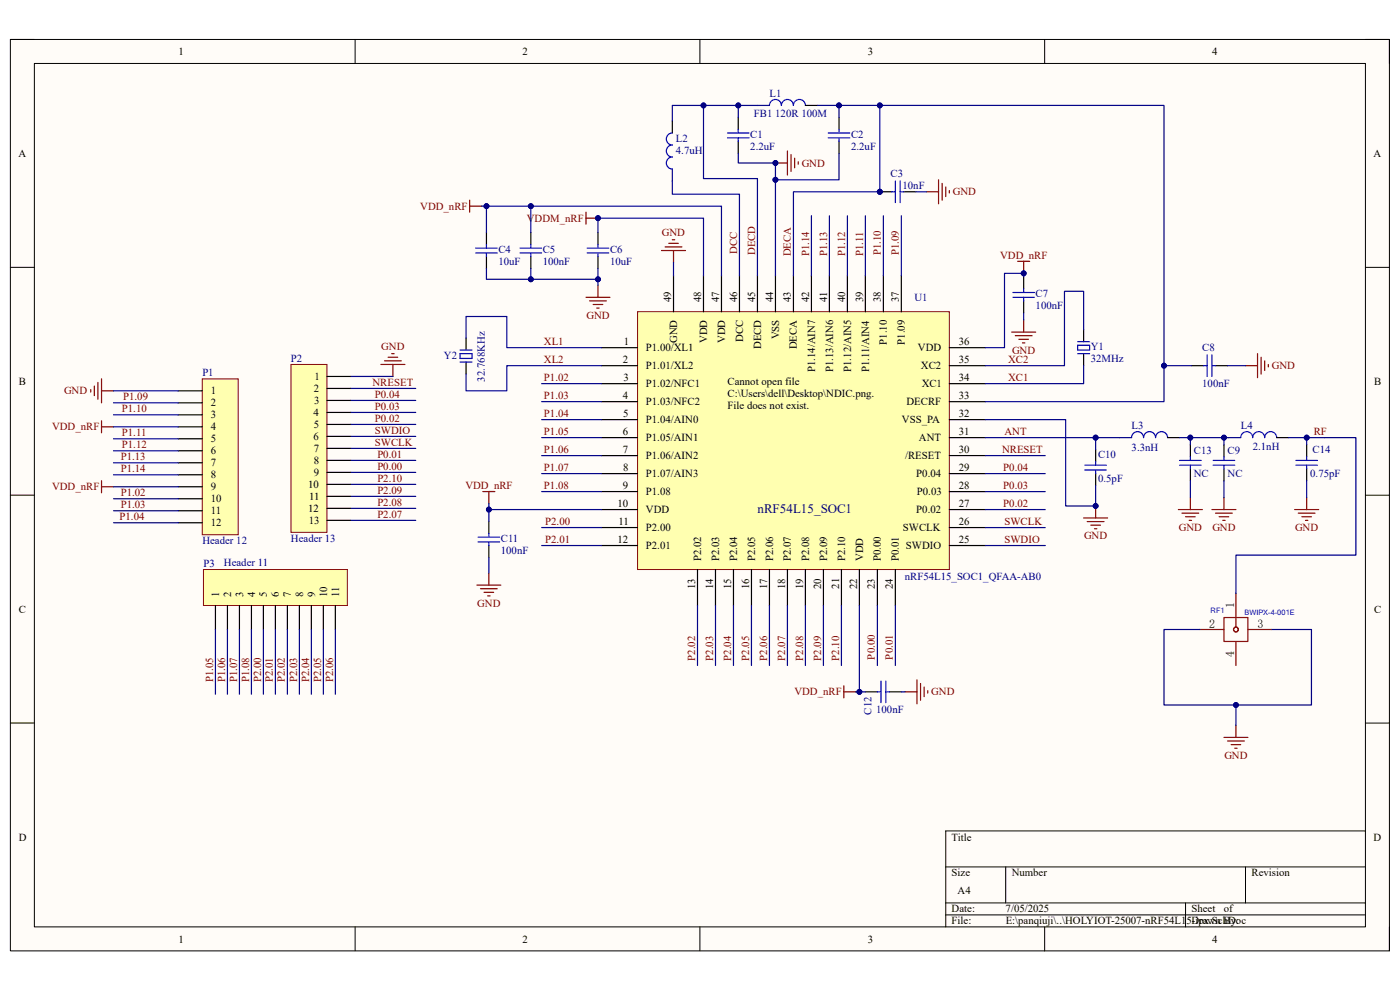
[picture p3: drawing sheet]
<svg xmlns="http://www.w3.org/2000/svg" width="297mm" height="210mm" viewBox="0 0 297 210" stroke-linecap="round" stroke-linejoin="round" font-family="sans-serif">
<path d="M2.2 8.4h292.6v193.3h-292.6z" fill-rule="evenodd" fill="#fffcf8"/>
<path d="M2.2 8.4h292.6v193.3h-292.6z" fill="none" stroke="#000" stroke-width=".21"/>
<path d="M7.3 13.5h282.4v183.1h-282.4z" fill-rule="evenodd" fill="#fffcf8"/>
<g fill="none" stroke="#000" stroke-width=".21">
<path d="M2.2 8.4h5.1M7.3 13.5h282.4v183.1h-282.4zM75.3 8.4v5.1M148.5 8.4v5.1M221.6 8.4v5.1M289.7 8.4h5.1v5.1M2.2 56.7h5.1M289.7 56.7h5.1M2.2 105h5.1M289.7 105.1h5.1M2.2 153.4h5.1M289.7 153.4h5.1"/>
<path d="M289.7 176.3h-89.1v20.3M75.3 196.6v5.1M148.5 196.6v5.1M200.6 183.9h89.1M200.6 191.5h89.1M200.6 194.1h89.1M213.4 183.9v7.6M221.6 196.6v5.1M251.5 191.5v5.1M264.2 183.9v7.6M294.8 196.6v5.1"/>
</g>
<g fill="none" stroke="#000" stroke-width=".25">
<path d="M142.6 25.7v2.5M156.6 24.9v2.6M156.6 30v2.5M170.9 22.4h2.5M178 24.9v2.6M178 30v2.5M103.2 49.3v2.6M103.2 54.4v2.6M112.6 49.3v2.6M112.6 54.4v2.6M126.9 49.3v2.6M126.9 54.4v2.6"/>
<path d="M217.2 58.7v2.6M98.9 71.7v2.6M98.9 76.8v2.5M217.2 63.8v2.6M229.9 69.9v2.6M229.9 75v2.6M252.8 77.6h2.5M257.9 77.6h2.5M232.4 95.4v2.5M247.7 92.8h2.5M259.7 94.4v2.5M259.7 99.5v2.5"/>
<path d="M270.8 92.8h2.6M103.7 110.6v2.6M103.7 115.7v2.6M232.4 100.5v2.5M183.6 146.8h2.5M188.7 146.8h2.5"/>
</g>
<g fill="none" stroke="#00f" stroke-width=".25">
<path d="M142.6 28.2a1.27 1.27 0 0 0-1.2 1.3 1.27 1.27 0 0 0 1.2 1.3 1.27 1.27 0 0 0-1.2 1.2 1.27 1.27 0 0 0 1.2 1.3 1.27 1.27 0 0 0-1.2 1.3 1.27 1.27 0 0 0 1.2 1.3M154.3 29.2h4.6M154.3 28.2h4.6M156.6 27.5v.7M156.6 29.2v.8M163.2 22.4a1.27 1.27 0 0 1 1.3-1.3 1.27 1.27 0 0 1 1.3 1.3 1.27 1.27 0 0 1 1.2-1.3 1.27 1.27 0 0 1 1.3 1.3 1.28 1.28 0 0 1 1.3-1.3 1.28 1.28 0 0 1 1.3 1.3M175.7 29.2h4.6M175.7 28.2h4.6M178 27.5v.7M178 29.2v.8M100.9 53.7h4.6M100.9 52.6h4.6"/>
<path d="M103.2 51.9v.7M103.2 53.7v.7M110.3 53.7h4.6M110.3 52.6h4.6M112.6 51.9v.7M112.6 53.7v.7M124.6 53.7h4.5M124.6 52.6h4.5M126.9 51.9v.7M126.9 53.7v.7M97.6 75h2.5v1h-2.5zM97.6 74.3h2.5"/>
<path d="M97.6 76.8h2.5M214.9 63.1h4.6M214.9 62.1h4.6M217.2 61.3v.8M217.2 63.1v.7M228.6 75h2.6M228.6 72.5h2.6M228.6 73.2h2.6v1.1h-2.6zM255.3 77.6h.8M256.1 75.3v4.6M257.1 77.6h.8M257.1 75.3v4.6"/>
<path d="M230.1 99.7h4.6M230.1 98.7h4.6M232.4 97.9v.8M232.4 99.7v.8M240.1 92.8a1.27 1.27 0 0 1 1.2-1.2 1.27 1.27 0 0 1 1.3 1.2 1.28 1.28 0 0 1 1.3-1.2 1.28 1.28 0 0 1 1.3 1.2 1.28 1.28 0 0 1 1.2-1.2 1.28 1.28 0 0 1 1.3 1.2M257.4 98.7h4.5M257.4 97.7h4.5M259.7 96.9v.8M259.7 98.7v.8M263.2 92.8a1.27 1.27 0 0 1 1.3-1.2 1.27 1.27 0 0 1 1.3 1.2 1.27 1.27 0 0 1 1.2-1.2 1.27 1.27 0 0 1 1.3 1.2 1.28 1.28 0 0 1 1.3-1.2 1.28 1.28 0 0 1 1.2 1.2M101.4 115h4.6M101.4 114h4.6"/>
<path d="M103.7 113.2v.8M103.7 115v.7M186.1 146.8h.8M186.9 144.5v4.6M187.9 146.8h.8M187.9 144.5v4.6"/>
</g>
<path d="M142.6 35.9v2.5M160.7 22.4h2.5M237.5 92.8h2.6M260.7 92.8h2.5" fill="none" stroke="#11037f" stroke-width=".25"/>
<g fill="none" stroke="#800000" stroke-width=".25">
<path d="M99.6 42.5v2.5M99.6 43.7h2.6M124.3 45v2.6M124.3 46.3h2.6M140.3 53.1h5.1M141.1 52.4h3.6M141.9 51.6h2M142.6 50.9h.5M142.9 53.1v2.6M124.3 63.1h5.1M125.1 63.8h3.5M125.8 64.6h2.1"/>
<path d="M126.6 65.4h.5M126.9 60.5v2.6"/>
</g>
<circle cx="126.9" cy="46.3" r=".51" fill="#000080"/>
<circle cx="126.9" cy="46.3" r=".51" fill="none" stroke="#000080" stroke-width=".21"/>
<path d="M164.5 34.6h2.6M167.1 32v5.1M167.8 32.8v3.6M168.6 33.6v2M169.3 34.3v.5" fill="none" stroke="#800000" stroke-width=".25"/>
<circle cx="164.5" cy="34.6" r=".51" fill="#000080"/>
<circle cx="164.5" cy="34.6" r=".51" fill="none" stroke="#000080" stroke-width=".21"/>
<g fill="none" stroke="#800000" stroke-width=".25">
<path d="M215.9 55.4h2.6M217.2 55.4v2.6M214.6 70.5h5.1M215.4 71.2h3.6M216.2 72h2M216.9 72.7h.5M217.2 67.9v2.6M102.4 104.3h2.6M103.7 104.3v2.5M101.2 124.1h5.1M101.9 124.9h3.6M102.7 125.7h2"/>
<path d="M103.5 126.4h.5M103.7 121.6v2.5M179 146.8h2.6M179 145.5v2.5M192 146.8h2.5M194.5 144.2v5.1M195.3 145v3.5M196.1 145.8v2M196.8 146.5v.5"/>
</g>
<circle cx="217.2" cy="58" r=".51" fill="#000080"/>
<circle cx="217.2" cy="58" r=".51" fill="none" stroke="#000080" stroke-width=".21"/>
<path d="M264.2 77.6h2.6M266.8 75v5.1M267.5 75.8v3.6M268.3 76.6v2M269.1 77.3v.5M257.1 108.1h5.1M257.9 108.9h3.5M258.6 109.6h2.1M259.4 110.4h.5M259.7 105.6v2.5" fill="none" stroke="#800000" stroke-width=".25"/>
<circle cx="186.7" cy="40.7" r=".51" fill="#000080"/>
<circle cx="186.7" cy="40.7" r=".51" fill="none" stroke="#000080" stroke-width=".21"/>
<path d="M186.6 40.7h2.6" fill="none" stroke="#000" stroke-width=".25"/>
<circle cx="186.7" cy="40.7" r=".51" fill="#000080"/>
<circle cx="186.7" cy="40.7" r=".51" fill="none" stroke="#000080" stroke-width=".21"/>
<path d="M191.7 40.7h2.6" fill="none" stroke="#000" stroke-width=".25"/>
<path d="M189.9 38.4v4.6M191 38.4v4.6M189.2 40.7h.7M191 40.7h.7" fill="none" stroke="#00f" stroke-width=".25"/>
<path d="M199.1 38.1v5.1M199.9 38.9v3.6M200.6 39.7v2M196.6 40.7h2.5M201.4 40.4v.5" fill="none" stroke="#800000" stroke-width=".25"/>
<path d="M135.3 66.1h66.1v54.7h-66.1z" fill-rule="evenodd" fill="#ffffb0"/>
<path d="M135.3 66.1h66.1v54.7h-66.1z" fill="none" stroke="#800000" stroke-width=".21"/>
<g fill="none" stroke="#000" stroke-width=".25">
<path d="M142.9 58.5v7.6M149.2 58.5v7.6M153.1 58.5v7.6M156.9 58.5v7.6M160.7 58.5v7.6M164.5 58.5v7.6M168.3 58.5v7.6M172.1 58.5v7.6M176 58.5v7.6M179.8 58.5v7.6M183.6 58.5v7.6M187.4 58.5v7.6"/>
<path d="M191.2 58.5v7.6M127.6 73.8h7.7M127.6 77.6h7.7M201.4 73.8h7.6M201.4 77.6h7.6M127.6 81.4h7.7M127.6 85.2h7.7M127.6 89h7.7M127.6 92.8h7.7M127.6 96.7h7.7M201.4 81.4h7.6M201.4 89h7.6"/>
<path d="M201.4 92.8h7.6M201.4 96.6h7.6M201.4 85.2h7.6M127.6 100.5h7.7M127.6 104.3h7.7M127.6 108.1h7.7M127.6 111.9h7.7M127.6 115.7h7.7M201.4 100.5h7.6M201.4 104.3h7.6M201.4 108.1h7.6M201.4 111.9h7.6"/>
<path d="M201.4 115.7h7.6M148 120.8v7.6M151.8 120.8v7.6M155.6 120.8v7.6M159.4 120.8v7.6M163.2 120.8v7.6M167.1 120.8v7.6M170.9 120.8v7.6M174.7 120.8v7.6M178.5 120.8v7.6M182.3 120.8v7.6M186.1 120.8v7.6"/>
<path d="M189.9 120.8v7.6"/>
</g>
<path d="M43.2 120.8h30.5v7.6h-30.5z" fill-rule="evenodd" fill="#ffffb0"/>
<path d="M43.2 120.8h30.5v7.6h-30.5z" fill="none" stroke="#800000" stroke-width=".21"/>
<path d="M45.7 128.4v5.1M48.2 128.4v5.1M50.8 128.4v5.1M53.3 128.4v5.1M55.9 128.4v5.1M58.4 128.4v5.1M61 128.4v5.1M63.5 128.4v5.1M66.1 128.4v5.1M68.6 128.4v5.1M71.1 128.4v5.1" fill="none" stroke="#000" stroke-width=".25"/>
<path d="M42.9 80.4h7.6v33h-7.6z" fill-rule="evenodd" fill="#ffffb0"/>
<path d="M42.9 80.4h7.6v33h-7.6z" fill="none" stroke="#800000" stroke-width=".21"/>
<g fill="none" stroke="#000" stroke-width=".25">
<path d="M37.8 82.9h5.1M37.8 85.5h5.1M37.8 88h5.1M37.8 90.5h5.1M37.8 93.1h5.1M37.8 95.6h5.1M37.8 98.2h5.1M252.5 94.4v2.5M252.5 99.5v2.5M277.2 94.4v2.5M277.2 99.5v2.5M37.8 100.7h5.1"/>
<path d="M37.8 103.3h5.1M37.8 105.8h5.1M37.8 108.4h5.1M37.8 110.9h5.1"/>
</g>
<path d="M250.2 98.7h4.6M250.2 97.7h4.6M252.5 96.9v.8M252.5 98.7v.8M274.9 98.7h4.6M274.9 97.7h4.6M277.2 96.9v.8M277.2 98.7v.8" fill="none" stroke="#00f" stroke-width=".25"/>
<g fill="none" stroke="#800000" stroke-width=".25">
<path d="M229.9 109.9h5.1M230.7 110.6h3.5M231.4 111.4h2.1M232.2 112.2h.5M232.4 107.3v2.6M250 108.1h5.1M250.8 108.9h3.5M251.5 109.6h2.1M252.3 110.4h.5M252.5 105.6v2.5M274.7 108.1h5.1M275.4 108.9h3.6"/>
<path d="M276.2 109.6h2M277 110.4h.5M277.2 105.6v2.5"/>
</g>
<circle cx="232.4" cy="107.3" r=".51" fill="#000080"/>
<circle cx="232.4" cy="107.3" r=".51" fill="none" stroke="#000080" stroke-width=".21"/>
<g fill="none" stroke="#800000" stroke-width=".25">
<path d="M80.8 77.3h5.1M81.6 76.6h3.5M82.3 75.8h2.1M83.1 75h.5M83.4 77.3v2.6M19.2 82.7v.5M20 81.9v2M20.8 81.1v3.6M21.5 80.4v5.1M21.5 89.3v2.5M21.5 82.9h2.6M21.5 90.5h2.6"/>
<path d="M21.5 102v2.5M21.5 103.3h2.6"/>
</g>
<path d="M61.7 77.3h7.7v35.6h-7.7z" fill-rule="evenodd" fill="#ffffb0"/>
<path d="M61.7 77.3h7.7v35.6h-7.7z" fill="none" stroke="#800000" stroke-width=".21"/>
<g fill="none" stroke="#000" stroke-width=".25">
<path d="M69.4 79.9h5.1M69.4 82.4h5.1M69.4 84.9h5.1M69.4 87.5h5.1M69.4 90h5.1M69.4 92.6h5.1M69.4 95.1h5.1M69.4 97.7h5.1M69.4 100.2h5.1M69.4 102.8h5.1M69.4 105.3h5.1M69.4 107.8h5.1"/>
<path d="M69.4 110.4h5.1"/>
</g>
<path d="M126.9 49.3v-3h22.3v12.2M98.9 71.7v-4.6h8.6v6.7h20.1M127.6 77.6h-20.1v5.3h-8.6v-3.6" fill="none" stroke="#040488" stroke-width=".25"/>
<circle cx="126.9" cy="46.3" r=".51" fill="#000080"/>
<circle cx="126.9" cy="46.3" r=".51" fill="none" stroke="#000080" stroke-width=".21"/>
<path d="M126.9 57v3.5" fill="none" stroke="#040488" stroke-width=".25"/>
<circle cx="126.9" cy="59.2" r=".51" fill="#000080"/>
<circle cx="126.9" cy="59.2" r=".51" fill="none" stroke="#000080" stroke-width=".21"/>
<path d="M103.2 57v2.3h23.7M142.9 55.7v2.8" fill="none" stroke="#040488" stroke-width=".25"/>
<circle cx="112.6" cy="59.2" r=".51" fill="#000080"/>
<circle cx="112.6" cy="59.2" r=".51" fill="none" stroke="#000080" stroke-width=".21"/>
<circle cx="126.9" cy="59.2" r=".51" fill="#000080"/>
<circle cx="126.9" cy="59.2" r=".51" fill="none" stroke="#000080" stroke-width=".21"/>
<path d="M112.6 57v2.3" fill="none" stroke="#040488" stroke-width=".25"/>
<circle cx="112.6" cy="59.2" r=".51" fill="#000080"/>
<circle cx="112.6" cy="59.2" r=".51" fill="none" stroke="#000080" stroke-width=".21"/>
<path d="M112.6 43.7v5.6" fill="none" stroke="#040488" stroke-width=".25"/>
<circle cx="112.6" cy="43.7" r=".51" fill="#000080"/>
<circle cx="112.6" cy="43.7" r=".51" fill="none" stroke="#000080" stroke-width=".21"/>
<path d="M102.2 43.7h50.9v14.8" fill="none" stroke="#040488" stroke-width=".25"/>
<circle cx="103.2" cy="43.7" r=".51" fill="#000080"/>
<circle cx="103.2" cy="43.7" r=".51" fill="none" stroke="#000080" stroke-width=".21"/>
<circle cx="112.6" cy="43.7" r=".51" fill="#000080"/>
<circle cx="112.6" cy="43.7" r=".51" fill="none" stroke="#000080" stroke-width=".21"/>
<path d="M103.2 43.7v5.6" fill="none" stroke="#040488" stroke-width=".25"/>
<circle cx="103.2" cy="43.7" r=".51" fill="#000080"/>
<circle cx="103.2" cy="43.7" r=".51" fill="none" stroke="#000080" stroke-width=".21"/>
<path d="M142.6 38.4v2.8h14.3v17.3M142.6 25.7v-3.3h6.6v15.5h11.5v20.6" fill="none" stroke="#040488" stroke-width=".25"/>
<circle cx="149.2" cy="22.4" r=".51" fill="#000080"/>
<circle cx="149.2" cy="22.4" r=".51" fill="none" stroke="#000080" stroke-width=".21"/>
<path d="M149.2 22.4h11.5" fill="none" stroke="#040488" stroke-width=".25"/>
<circle cx="149.2" cy="22.4" r=".51" fill="#000080"/>
<circle cx="149.2" cy="22.4" r=".51" fill="none" stroke="#000080" stroke-width=".21"/>
<circle cx="156.6" cy="22.4" r=".51" fill="#000080"/>
<circle cx="156.6" cy="22.4" r=".51" fill="none" stroke="#000080" stroke-width=".21"/>
<path d="M156.6 22.4v2.5" fill="none" stroke="#040488" stroke-width=".25"/>
<circle cx="156.6" cy="22.4" r=".51" fill="#000080"/>
<circle cx="156.6" cy="22.4" r=".51" fill="none" stroke="#000080" stroke-width=".21"/>
<path d="M173.4 22.4h73.5v62.8h-37.9" fill="none" stroke="#040488" stroke-width=".25"/>
<circle cx="178" cy="22.4" r=".51" fill="#000080"/>
<circle cx="178" cy="22.4" r=".51" fill="none" stroke="#000080" stroke-width=".21"/>
<circle cx="186.7" cy="22.4" r=".51" fill="#000080"/>
<circle cx="186.7" cy="22.4" r=".51" fill="none" stroke="#000080" stroke-width=".21"/>
<circle cx="246.9" cy="77.6" r=".51" fill="#000080"/>
<circle cx="246.9" cy="77.6" r=".51" fill="none" stroke="#000080" stroke-width=".21"/>
<path d="M156.6 32.5v2.1h7.9v23.9" fill="none" stroke="#040488" stroke-width=".25"/>
<circle cx="164.5" cy="38.1" r=".51" fill="#000080"/>
<circle cx="164.5" cy="38.1" r=".51" fill="none" stroke="#000080" stroke-width=".21"/>
<circle cx="164.5" cy="34.6" r=".51" fill="#000080"/>
<circle cx="164.5" cy="34.6" r=".51" fill="none" stroke="#000080" stroke-width=".21"/>
<path d="M178 22.4v2.5" fill="none" stroke="#040488" stroke-width=".25"/>
<circle cx="178" cy="22.4" r=".51" fill="#000080"/>
<circle cx="178" cy="22.4" r=".51" fill="none" stroke="#000080" stroke-width=".21"/>
<path d="M103.7 106.8v3.8" fill="none" stroke="#040488" stroke-width=".25"/>
<circle cx="103.7" cy="108.1" r=".51" fill="#000080"/>
<circle cx="103.7" cy="108.1" r=".51" fill="none" stroke="#000080" stroke-width=".21"/>
<path d="M103.7 108.1h23.9" fill="none" stroke="#040488" stroke-width=".25"/>
<circle cx="103.7" cy="108.1" r=".51" fill="#000080"/>
<circle cx="103.7" cy="108.1" r=".51" fill="none" stroke="#000080" stroke-width=".21"/>
<path d="M217.2 58.7v-.7h-4.1v15.8h-4.1M229.9 69.9v-8.1h-4.1v15.8h-16.8M229.9 77.6v3.8h-20.9M103.7 118.3v3.3M191.2 146.8h.8" fill="none" stroke="#040488" stroke-width=".25"/>
<circle cx="217.2" cy="58" r=".51" fill="#000080"/>
<circle cx="217.2" cy="58" r=".51" fill="none" stroke="#000080" stroke-width=".21"/>
<path d="M217.2 66.4v1.5M246.9 77.6h5.9" fill="none" stroke="#040488" stroke-width=".25"/>
<circle cx="246.9" cy="77.6" r=".51" fill="#000080"/>
<circle cx="246.9" cy="77.6" r=".51" fill="none" stroke="#000080" stroke-width=".21"/>
<path d="M260.4 77.6h3.8M209 89h17.1v18.3h6.3v-4.3" fill="none" stroke="#040488" stroke-width=".25"/>
<circle cx="232.4" cy="107.3" r=".51" fill="#000080"/>
<circle cx="232.4" cy="107.3" r=".51" fill="none" stroke="#000080" stroke-width=".21"/>
<path d="M209 92.8h28.5" fill="none" stroke="#040488" stroke-width=".25"/>
<circle cx="232.4" cy="92.8" r=".51" fill="#000080"/>
<circle cx="232.4" cy="92.8" r=".51" fill="none" stroke="#000080" stroke-width=".21"/>
<path d="M232.4 92.8v2.6" fill="none" stroke="#040488" stroke-width=".25"/>
<circle cx="232.4" cy="92.8" r=".51" fill="#000080"/>
<circle cx="232.4" cy="92.8" r=".51" fill="none" stroke="#000080" stroke-width=".21"/>
<path d="M178 32.5v5.6h-13.5M259.7 102v3.6" fill="none" stroke="#040488" stroke-width=".25"/>
<circle cx="164.5" cy="38.1" r=".51" fill="#000080"/>
<circle cx="164.5" cy="38.1" r=".51" fill="none" stroke="#000080" stroke-width=".21"/>
<path d="M186.6 22.4v18.3h-18.3v17.8" fill="none" stroke="#040488" stroke-width=".25"/>
<circle cx="186.7" cy="40.7" r=".51" fill="#000080"/>
<circle cx="186.7" cy="40.7" r=".51" fill="none" stroke="#000080" stroke-width=".21"/>
<circle cx="186.7" cy="22.4" r=".51" fill="#000080"/>
<circle cx="186.7" cy="22.4" r=".51" fill="none" stroke="#000080" stroke-width=".21"/>
<g fill="none" stroke="#040488" stroke-width=".25">
<path d="M172.1 45.8v12.7M176 45.8v12.7M179.8 45.8v12.7M183.6 45.8v12.7M187.4 45.8v12.7M191.2 45.8v12.7M194.3 40.7h2.3M114.9 81.4h12.7M114.9 85.2h12.7M114.9 89h12.7M114.9 92.8h12.7M114.9 96.7h12.7"/>
<path d="M209 96.6h12.8M114.9 100.5h12.7M114.9 104.3h12.7M114.9 111.9h12.7M114.9 115.7h12.7M209 100.5h12.8M209 104.3h12.8M209 111.9h12.8M209 115.7h12.8M209 108.1h12.8M148 128.4v12.8M151.8 128.4v12.8"/>
<path d="M155.6 128.4v12.8M159.4 128.4v12.8M163.2 128.4v12.8M167.1 128.4v12.8M170.9 128.4v12.8M174.7 128.4v12.8M178.5 128.4v12.8M186.1 128.4v12.8M189.9 128.4v12.8M181.6 146.8h2"/>
</g>
<circle cx="182.3" cy="146.8" r=".51" fill="#000080"/>
<circle cx="182.3" cy="146.8" r=".51" fill="none" stroke="#000080" stroke-width=".21"/>
<path d="M182.3 128.4v18.4" fill="none" stroke="#040488" stroke-width=".25"/>
<circle cx="182.3" cy="146.8" r=".51" fill="#000080"/>
<circle cx="182.3" cy="146.8" r=".51" fill="none" stroke="#000080" stroke-width=".21"/>
<g fill="none" stroke="#040488" stroke-width=".25">
<path d="M74.5 79.9h8.9M24.1 82.9h13.7M24.1 90.5h13.7M24.1 93.1h13.7M24.1 95.6h13.7M24.1 98.2h13.7M74.5 82.4h13.7M74.5 84.9h13.7M74.5 87.5h13.7M74.5 90h13.7M74.5 92.6h13.7M74.5 95.1h13.7"/>
<path d="M74.5 97.7h13.7M273.4 92.8h7.6M24.1 100.7h13.7M24.1 103.3h13.7M24.1 105.8h13.7M24.1 108.4h13.7M24.1 110.9h13.7M74.5 100.2h13.7M74.5 102.8h13.7M74.5 105.3h13.7M74.5 107.8h13.7M45.7 133.5v13.8"/>
<path d="M48.2 133.5v13.8M50.8 133.5v13.8M53.3 133.5v13.8M55.9 133.5v13.8M58.4 133.5v13.8M61 133.5v13.8M63.5 133.5v13.8M66.1 133.5v13.8M68.6 133.5v13.8M71.1 133.5v13.8"/>
</g>
<circle cx="277.2" cy="92.8" r=".51" fill="#000080"/>
<circle cx="277.2" cy="92.8" r=".51" fill="none" stroke="#000080" stroke-width=".21"/>
<path d="M250.2 92.8h10.5M252.5 102v3.6" fill="none" stroke="#040488" stroke-width=".25"/>
<circle cx="252.5" cy="92.8" r=".51" fill="#000080"/>
<circle cx="252.5" cy="92.8" r=".51" fill="none" stroke="#000080" stroke-width=".21"/>
<circle cx="259.7" cy="92.8" r=".51" fill="#000080"/>
<circle cx="259.7" cy="92.8" r=".51" fill="none" stroke="#000080" stroke-width=".21"/>
<path d="M259.7 92.8v1.6" fill="none" stroke="#040488" stroke-width=".25"/>
<circle cx="259.7" cy="92.8" r=".51" fill="#000080"/>
<circle cx="259.7" cy="92.8" r=".51" fill="none" stroke="#000080" stroke-width=".21"/>
<path d="M252.5 92.8v1.6" fill="none" stroke="#040488" stroke-width=".25"/>
<circle cx="252.5" cy="92.8" r=".51" fill="#000080"/>
<circle cx="252.5" cy="92.8" r=".51" fill="none" stroke="#000080" stroke-width=".21"/>
<path d="M277.2 92.8v1.6M277.2 102v3.6" fill="none" stroke="#040488" stroke-width=".25"/>
<circle cx="277.2" cy="92.8" r=".51" fill="#000080"/>
<circle cx="277.2" cy="92.8" r=".51" fill="none" stroke="#000080" stroke-width=".21"/>
<path d="M24.1 85.5h13.7M24.1 88h13.7M74.5 110.4h13.7" fill="none" stroke="#040488" stroke-width=".25"/>
<g fill="none" stroke="#a00000" stroke-width=".25">
<path d="M259.7 131h5v5.1h-5zM262.2 131v2"/>
<circle cx="262.2" cy="133.5" r=".51"/>
</g>
<path d="M254.6 133.5h5.1M262.2 125.9v5.1M262.2 136.1v5.1M264.7 133.5h5.1" fill="none" stroke="#800" stroke-width=".25"/>
<path d="M259.7 156.4h5M260.4 157.2h3.6M261.2 158h2M261.9 158.7h.6M262.2 153.9v2.5" fill="none" stroke="#800000" stroke-width=".25"/>
<path d="M281 92.8h6.6v25h-25.4v8.1M269.8 133.5h8.4v16.1h-16v4.3" fill="none" stroke="#000080" stroke-width=".25"/>
<circle cx="262.2" cy="149.6" r=".51" fill="#000080"/>
<circle cx="262.2" cy="149.6" r=".51" fill="none" stroke="#000080" stroke-width=".21"/>
<path d="M254.6 133.5h-7.7v16.1h15.3" fill="none" stroke="#000080" stroke-width=".25"/>
<circle cx="262.2" cy="149.6" r=".51" fill="#000080"/>
<circle cx="262.2" cy="149.6" r=".51" fill="none" stroke="#000080" stroke-width=".21"/>
<text font-size="2.8" fill="#000080" x="160.7" y="108.8">nRF54L15_SOC1</text>
<g font-size="2.5">
<text x="261.8" y="128.9" transform="rotate(-90 261.8 128.9)">1</text>
<text x="256.5" y="133.1">2</text>
<text x="266.8" y="133.1">3</text>
<text x="261.8" y="139.3" transform="rotate(-90 261.8 139.3)">4</text>
</g>
<g font-size="2.3">
<text x="37.9" y="11.7">1</text>
<text x="110.9" y="11.7">2</text>
<text x="184.1" y="11.7">3</text>
<text x="257.1" y="11.7">4</text>
<text x="3.9" y="33.3">A</text>
<text x="291.4" y="33.3">A</text>
<text x="142.4" y="64.1" transform="rotate(-90 142.4 64.1)">49</text>
<text x="148.8" y="64.1" transform="rotate(-90 148.8 64.1)">48</text>
<text x="152.6" y="64.1" transform="rotate(-90 152.6 64.1)">47</text>
<text x="156.4" y="64.1" transform="rotate(-90 156.4 64.1)">46</text>
<text x="160.2" y="64.1" transform="rotate(-90 160.2 64.1)">45</text>
<text x="164" y="64.1" transform="rotate(-90 164 64.1)">44</text>
<text x="167.8" y="64.1" transform="rotate(-90 167.8 64.1)">43</text>
<text x="171.7" y="64.1" transform="rotate(-90 171.7 64.1)">42</text>
<text x="175.5" y="64.1" transform="rotate(-90 175.5 64.1)">41</text>
<text x="179.3" y="64.1" transform="rotate(-90 179.3 64.1)">40</text>
<text x="183.1" y="64.1" transform="rotate(-90 183.1 64.1)">39</text>
<text x="186.9" y="64.1" transform="rotate(-90 186.9 64.1)">38</text>
<text x="190.7" y="64.1" transform="rotate(-90 190.7 64.1)">37</text>
<text x="132.2" y="77">2</text>
<text x="132.3" y="73.2">1</text>
<text x="137" y="74.5">P1.00/XL1</text>
<text x="143.7" y="72.8" transform="rotate(-90 143.7 72.8)">GND</text>
<text x="150" y="72.8" transform="rotate(-90 150 72.8)">VDD</text>
<text x="153.8" y="72.8" transform="rotate(-90 153.8 72.8)">VDD</text>
<text x="157.6" y="72.6" transform="rotate(-90 157.6 72.6)">DCC</text>
<text x="161.5" y="74.1" transform="rotate(-90 161.5 74.1)">DECD</text>
<text x="165.3" y="72" transform="rotate(-90 165.3 72)">VSS</text>
<text x="169.1" y="74.1" transform="rotate(-90 169.1 74.1)">DECA</text>
<text x="188.2" y="73.1" transform="rotate(-90 188.2 73.1)">P1.10</text>
<text x="192" y="73.1" transform="rotate(-90 192 73.1)">P1.09</text>
<text x="194.7" y="74.5">VDD</text>
<text x="203.4" y="77">35</text>
<text x="203.4" y="73.2">36</text>
<text x="4" y="81.6">B</text>
<text x="44.7" y="83.7">1</text>
<text x="66.5" y="83.1">2</text>
<text x="66.7" y="80.6">1</text>
<text x="132.2" y="80.9">3</text>
<text x="137" y="78.3">P1.01/XL2</text>
<text x="137" y="82.1">P1.02/NFC1</text>
<text x="154.3" y="81.6">Cannot open file</text>
<text x="172.9" y="79" transform="rotate(-90 172.9 79)">P1.14/AIN7</text>
<text x="176.7" y="79" transform="rotate(-90 176.7 79)">P1.13/AIN6</text>
<text x="180.6" y="78.9" transform="rotate(-90 180.6 78.9)">P1.12/AIN5</text>
<text x="184.4" y="79" transform="rotate(-90 184.4 79)">P1.11/AIN4</text>
<text x="195.4" y="78.3">XC2</text>
<text x="195.5" y="82.1">XC1</text>
<text x="203.4" y="80.9">34</text>
<text x="291.5" y="81.6">B</text>
<text x="44.7" y="86.2">2</text>
<text x="44.7" y="88.8">3</text>
<text x="66.5" y="88.3">4</text>
<text x="66.6" y="85.7">3</text>
<text x="132.2" y="84.7">4</text>
<text x="132.2" y="88.5">5</text>
<text x="137" y="85.9">P1.03/NFC2</text>
<text x="137" y="89.8">P1.04/AIN0</text>
<text x="154.3" y="84.2">C:\Users\dell\Desktop\NDIC.png.</text>
<text x="154.3" y="86.7">File does not exist.</text>
<text x="191.3" y="89.8">VSS_PA</text>
<text x="192.3" y="85.9">DECRF</text>
<text x="203.4" y="88.5">32</text>
<text x="203.4" y="84.7">33</text>
<text x="44.7" y="91.3">4</text>
<text x="44.7" y="93.9">5</text>
<text x="66.5" y="93.3">6</text>
<text x="66.5" y="95.9">7</text>
<text x="66.6" y="90.8">5</text>
<text x="132.2" y="92.3">6</text>
<text x="137" y="93.6">P1.05/AIN1</text>
<text x="194.9" y="93.6">ANT</text>
<text x="203.4" y="92.3">31</text>
<text x="44.7" y="96.4">6</text>
<text x="44.7" y="98.9">7</text>
<text x="44.7" y="101.5">8</text>
<text x="66.5" y="98.4">8</text>
<text x="66.5" y="101">9</text>
<text x="132.2" y="96.1">7</text>
<text x="132.2" y="99.9">8</text>
<text x="137" y="97.4">P1.06/AIN2</text>
<text x="137" y="101.2">P1.07/AIN3</text>
<text x="192" y="97.4">/RESET</text>
<text x="194.4" y="101.2">P0.04</text>
<text x="203.4" y="99.9">29</text>
<text x="203.4" y="96.1">30</text>
<text x="44.7" y="104">9</text>
<text x="44.7" y="106.6">10</text>
<text x="65.4" y="103.5">10</text>
<text x="65.6" y="106">11</text>
<text x="131" y="107.6">10</text>
<text x="132.2" y="103.8">9</text>
<text x="137" y="105">P1.08</text>
<text x="194.5" y="105">P0.03</text>
<text x="203.4" y="107.6">27</text>
<text x="203.4" y="103.8">28</text>
<text x="44.7" y="109.1">11</text>
<text x="44.7" y="111.6">12</text>
<text x="65.4" y="108.6">12</text>
<text x="65.5" y="111.1">13</text>
<text x="131.2" y="111.4">11</text>
<text x="137" y="108.8">VDD</text>
<text x="137" y="112.6">P2.00</text>
<text x="191.6" y="112.6">SWCLK</text>
<text x="194.4" y="108.8">P0.02</text>
<text x="203.4" y="111.4">26</text>
<text x="131" y="115.2">12</text>
<text x="137" y="116.5">P2.01</text>
<text x="148.8" y="119" transform="rotate(-90 148.8 119)">P2.02</text>
<text x="152.6" y="119" transform="rotate(-90 152.6 119)">P2.03</text>
<text x="156.4" y="119" transform="rotate(-90 156.4 119)">P2.04</text>
<text x="160.2" y="119" transform="rotate(-90 160.2 119)">P2.05</text>
<text x="164" y="119" transform="rotate(-90 164 119)">P2.06</text>
<text x="167.8" y="119" transform="rotate(-90 167.8 119)">P2.07</text>
<text x="171.7" y="119" transform="rotate(-90 171.7 119)">P2.08</text>
<text x="175.5" y="119" transform="rotate(-90 175.5 119)">P2.09</text>
<text x="179.3" y="119" transform="rotate(-90 179.3 119)">P2.10</text>
<text x="183.1" y="119" transform="rotate(-90 183.1 119)">VDD</text>
<text x="186.9" y="119" transform="rotate(-90 186.9 119)">P0.00</text>
<text x="190.7" y="119" transform="rotate(-90 190.7 119)">P0.01</text>
<text x="192.2" y="116.5">SWDIO</text>
<text x="203.4" y="115.2">25</text>
<text x="147.5" y="125" transform="rotate(-90 147.5 125)">13</text>
<text x="151.3" y="125.1" transform="rotate(-90 151.3 125.1)">14</text>
<text x="155.1" y="125" transform="rotate(-90 155.1 125)">15</text>
<text x="158.9" y="125.1" transform="rotate(-90 158.9 125.1)">16</text>
<text x="162.7" y="125.1" transform="rotate(-90 162.7 125.1)">17</text>
<text x="166.5" y="125" transform="rotate(-90 166.5 125)">18</text>
<text x="170.4" y="125.1" transform="rotate(-90 170.4 125.1)">19</text>
<text x="174.2" y="125.1" transform="rotate(-90 174.2 125.1)">20</text>
<text x="178" y="124.9" transform="rotate(-90 178 124.9)">21</text>
<text x="181.8" y="125.1" transform="rotate(-90 181.8 125.1)">22</text>
<text x="185.6" y="125" transform="rotate(-90 185.6 125)">23</text>
<text x="189.4" y="125.1" transform="rotate(-90 189.4 125.1)">24</text>
<text x="4" y="130">C</text>
<text x="46.5" y="126.7" transform="rotate(-90 46.5 126.7)">1</text>
<text x="49" y="126.7" transform="rotate(-90 49 126.7)">2</text>
<text x="51.6" y="126.7" transform="rotate(-90 51.6 126.7)">3</text>
<text x="54.1" y="126.7" transform="rotate(-90 54.1 126.7)">4</text>
<text x="56.6" y="126.7" transform="rotate(-90 56.6 126.7)">5</text>
<text x="59.2" y="126.7" transform="rotate(-90 59.2 126.7)">6</text>
<text x="61.7" y="126.7" transform="rotate(-90 61.7 126.7)">7</text>
<text x="64.3" y="126.7" transform="rotate(-90 64.3 126.7)">8</text>
<text x="66.8" y="126.7" transform="rotate(-90 66.8 126.7)">9</text>
<text x="69.4" y="126.7" transform="rotate(-90 69.4 126.7)">10</text>
<text x="71.9" y="126.7" transform="rotate(-90 71.9 126.7)">11</text>
<text x="291.5" y="130">C</text>
<text x="4" y="178.3">D</text>
<text x="201.9" y="178.3">Title</text>
<text x="291.4" y="178.3">D</text>
<text x="201.9" y="185.9">Size</text>
<text x="214.6" y="185.9">Number</text>
<text x="265.5" y="185.9">Revision</text>
<text x="203.2" y="189.7">A4</text>
<text x="201.9" y="193.5">Date:</text>
<text x="201.9" y="196.1">File:</text>
<text x="213.3" y="193.5">7/05/2025</text>
<text x="213.4" y="196.1">E:\panqiuji\..\HOLYIOT-25007-nRF54L15-ipx.SchDoc</text>
<text x="252.8" y="193.5">Sheet</text>
<text x="252.8" y="196.1">Drawn By:</text>
<text x="259.6" y="193.5">of</text>
<text x="37.9" y="199.9">1</text>
<text x="110.9" y="199.9">2</text>
<text x="184.1" y="199.9">3</text>
<text x="257.1" y="199.9">4</text>
</g>
<g font-size="2.3" fill="#000080">
<text x="163.2" y="20.6">L1</text>
<text x="159.2" y="29.2">C1</text>
<text x="159.9" y="24.9">FB1 120R 100M</text>
<text x="180.6" y="29.2">C2</text>
<text x="143.4" y="30.2">L2</text>
<text x="143.4" y="32.8">4.7uH</text>
<text x="159.2" y="31.8">2.2uF</text>
<text x="180.6" y="31.8">2.2uF</text>
<text x="188.9" y="37.6">C3</text>
<text x="191.5" y="40.2">10nF</text>
<text x="105.7" y="53.6">C4</text>
<text x="115.1" y="53.6">C5</text>
<text x="129.4" y="53.6">C6</text>
<text x="105.7" y="56.2">10uF</text>
<text x="115.1" y="56.2">100nF</text>
<text x="129.4" y="56.2">10uF</text>
<text x="194" y="63.8">U1</text>
<text x="219.7" y="63.1">C7</text>
<text x="219.7" y="65.6">100nF</text>
<text x="61.7" y="76.8">P2</text>
<text x="94.2" y="76.1">Y2</text>
<text x="231.4" y="74.3">Y1</text>
<text x="231.4" y="76.8">32MHz</text>
<text x="255.1" y="74.5">C8</text>
<text x="42.9" y="79.8">P1</text>
<text x="102.8" y="80.9" transform="rotate(-90 102.8 80.9)">32.768KHz</text>
<text x="255.1" y="82.1">100nF</text>
<text x="240.1" y="91.1">L3</text>
<text x="240.1" y="95.6">3.3nH</text>
<text x="263.2" y="91.1">L4</text>
<text x="265.8" y="95.4">2.1nH</text>
<text x="233" y="97.2">C10</text>
<text x="253.3" y="96.4">C13</text>
<text x="253.3" y="101.2">NC</text>
<text x="260.4" y="96.4">C9</text>
<text x="260.4" y="101.2">NC</text>
<text x="278" y="101.2">0.75pF</text>
<text x="278.5" y="96.1">C14</text>
<text x="233" y="102.2">0.5pF</text>
<text x="42.9" y="115.5">Header 12</text>
<text x="61.7" y="114.9">Header 13</text>
<text x="106.3" y="114.9">C11</text>
<text x="106.3" y="117.5">100nF</text>
<text x="43.2" y="120.3">P3</text>
<text x="47.5" y="120.1">Header 11</text>
<text x="192" y="123.1">nRF54L15_SOC1_QFAA-AB0</text>
<text x="184.9" y="151.6" transform="rotate(-90 184.9 151.6)">C12</text>
<text x="185.9" y="151.3">100nF</text>
</g>
<g font-size="2.3" fill="#800000">
<text x="170.1" y="35.3">GND</text>
<text x="202.1" y="41.4">GND</text>
<text x="89.2" y="44.5">VDD_nRF</text>
<text x="111.8" y="47">VDDM_nRF</text>
<text x="140.4" y="50.1">GND</text>
<text x="156.4" y="53.9" transform="rotate(-90 156.4 53.9)">DCC</text>
<text x="160.2" y="54.1" transform="rotate(-90 160.2 54.1)">DECD</text>
<text x="167.8" y="54.4" transform="rotate(-90 167.8 54.4)">DECA</text>
<text x="171.7" y="54.4" transform="rotate(-90 171.7 54.4)">P1.14</text>
<text x="175.5" y="54.4" transform="rotate(-90 175.5 54.4)">P1.13</text>
<text x="179.3" y="54.4" transform="rotate(-90 179.3 54.4)">P1.12</text>
<text x="183.1" y="54.4" transform="rotate(-90 183.1 54.4)">P1.11</text>
<text x="186.9" y="54.1" transform="rotate(-90 186.9 54.1)">P1.10</text>
<text x="190.7" y="54.1" transform="rotate(-90 190.7 54.1)">P1.09</text>
<text x="212.2" y="54.9">VDD_nRF</text>
<text x="124.4" y="67.6">GND</text>
<text x="80.9" y="74.3">GND</text>
<text x="115.4" y="77">XL2</text>
<text x="115.4" y="73.2">XL1</text>
<text x="213.9" y="77">XC2</text>
<text x="214.7" y="75">GND</text>
<text x="13.6" y="83.7">GND</text>
<text x="79" y="81.9">NRESET</text>
<text x="115.4" y="80.9">P1.02</text>
<text x="213.9" y="80.9">XC1</text>
<text x="269.8" y="78.3">GND</text>
<text x="25.9" y="87.5">P1.10</text>
<text x="26.1" y="84.9">P1.09</text>
<text x="79.5" y="84.4">P0.04</text>
<text x="79.5" y="87">P0.03</text>
<text x="79.5" y="89.5">P0.02</text>
<text x="115.4" y="84.7">P1.03</text>
<text x="115.4" y="88.5">P1.04</text>
<text x="11" y="91.3">VDD_nRF</text>
<text x="25.9" y="92.6">P1.11</text>
<text x="25.9" y="95.1">P1.12</text>
<text x="79.5" y="92.1">SWDIO</text>
<text x="79.5" y="94.6">SWCLK</text>
<text x="115.4" y="92.3">P1.05</text>
<text x="213.1" y="92.3">ANT</text>
<text x="278.7" y="92.3">RF</text>
<text x="25.6" y="97.7">P1.13</text>
<text x="25.6" y="100.2">P1.14</text>
<text x="80.1" y="97.2">P0.01</text>
<text x="80.1" y="99.7">P0.00</text>
<text x="115.4" y="96.1">P1.06</text>
<text x="115.4" y="99.9">P1.07</text>
<text x="212.6" y="96.1">NRESET</text>
<text x="212.9" y="99.9">P0.04</text>
<text x="11" y="104">VDD_nRF</text>
<text x="25.6" y="105.3">P1.02</text>
<text x="25.6" y="107.8">P1.03</text>
<text x="80.1" y="102.2">P2.10</text>
<text x="80.1" y="104.8">P2.09</text>
<text x="80.1" y="107.3">P2.08</text>
<text x="98.7" y="103.8">VDD_nRF</text>
<text x="115.4" y="103.8">P1.08</text>
<text x="212.9" y="107.6">P0.02</text>
<text x="212.9" y="103.8">P0.03</text>
<text x="25.4" y="110.4">P1.04</text>
<text x="80.1" y="109.9">P2.07</text>
<text x="115.7" y="111.4">P2.00</text>
<text x="213.1" y="111.4">SWCLK</text>
<text x="250.1" y="112.6">GND</text>
<text x="257.2" y="112.6">GND</text>
<text x="274.7" y="112.6">GND</text>
<text x="115.7" y="115.2">P2.01</text>
<text x="213.1" y="115.2">SWDIO</text>
<text x="230" y="114.4">GND</text>
<text x="101.3" y="128.7">GND</text>
<text x="147.5" y="140.2" transform="rotate(-90 147.5 140.2)">P2.02</text>
<text x="151.3" y="140.2" transform="rotate(-90 151.3 140.2)">P2.03</text>
<text x="155.1" y="140.2" transform="rotate(-90 155.1 140.2)">P2.04</text>
<text x="158.9" y="140.2" transform="rotate(-90 158.9 140.2)">P2.05</text>
<text x="162.7" y="140.2" transform="rotate(-90 162.7 140.2)">P2.06</text>
<text x="166.5" y="140.2" transform="rotate(-90 166.5 140.2)">P2.07</text>
<text x="170.4" y="140.2" transform="rotate(-90 170.4 140.2)">P2.08</text>
<text x="174.2" y="140.2" transform="rotate(-90 174.2 140.2)">P2.09</text>
<text x="178" y="140.2" transform="rotate(-90 178 140.2)">P2.10</text>
<text x="185.6" y="139.9" transform="rotate(-90 185.6 139.9)">P0.00</text>
<text x="189.4" y="139.9" transform="rotate(-90 189.4 139.9)">P0.01</text>
<text x="45.2" y="144.7" transform="rotate(-90 45.2 144.7)">P1.05</text>
<text x="47.8" y="144.7" transform="rotate(-90 47.8 144.7)">P1.06</text>
<text x="50.3" y="144.7" transform="rotate(-90 50.3 144.7)">P1.07</text>
<text x="52.8" y="144.7" transform="rotate(-90 52.8 144.7)">P1.08</text>
<text x="55.4" y="144.7" transform="rotate(-90 55.4 144.7)">P2.00</text>
<text x="57.9" y="144.7" transform="rotate(-90 57.9 144.7)">P2.01</text>
<text x="60.5" y="144.7" transform="rotate(-90 60.5 144.7)">P2.02</text>
<text x="63" y="144.7" transform="rotate(-90 63 144.7)">P2.03</text>
<text x="65.6" y="144.7" transform="rotate(-90 65.6 144.7)">P2.04</text>
<text x="68.1" y="144.7" transform="rotate(-90 68.1 144.7)">P2.05</text>
<text x="70.7" y="144.7" transform="rotate(-90 70.7 144.7)">P2.06</text>
<text x="168.5" y="147.5">VDD_nRF</text>
<text x="197.6" y="147.5">GND</text>
<text x="259.8" y="161">GND</text>
</g>
<g font-size="1.6" fill="#00f">
<text x="256.8" y="130.1">RF1</text>
<text x="264" y="130.4">BWIPX-4-001E</text>
</g>
</svg>
